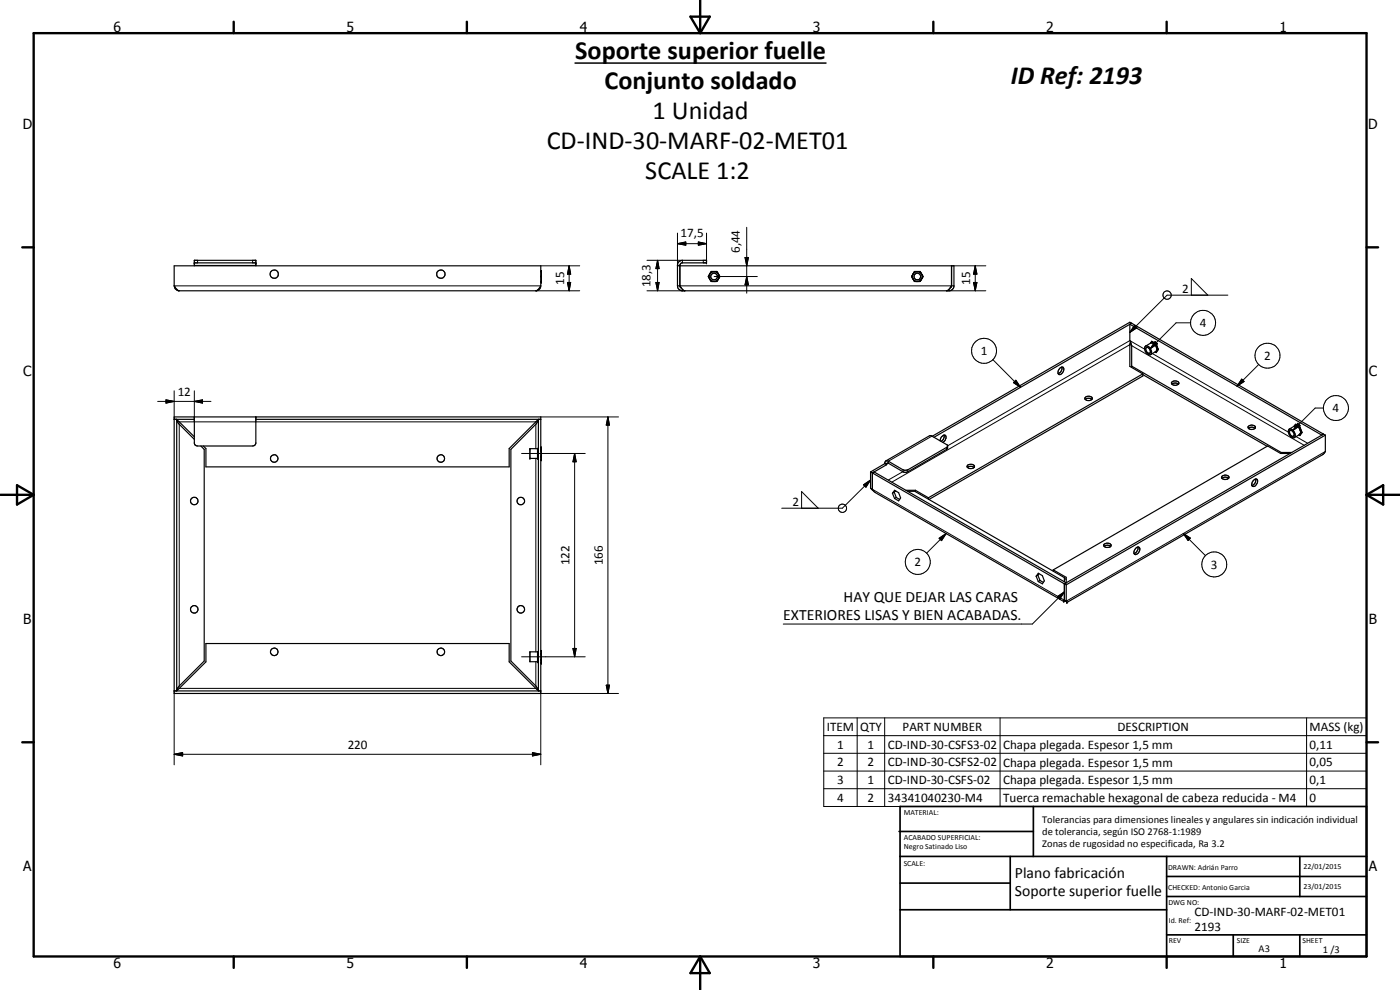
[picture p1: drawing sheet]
<svg xmlns="http://www.w3.org/2000/svg" width="420mm" height="297mm" viewBox="0 0 420 297" stroke-linecap="round" stroke-linejoin="round" font-family="sans-serif">
<g fill="none" stroke="#000" stroke-width=".35">
<path d="M58.3 79.8v-1.7h18.5v1.7M58.3 78.9h18.5M203.3 79.8h83v6.2l-.3 .6-.9 .6h-80.6l-.9-.6-.3-.8M285.6 79.8v6M52.3 85.8v-6h110v6M52.3 85.8l.3 .8 .9 .6h107.6l.9-.6 .3-.8M52.3 85.8l1.3 1.4M162.3 85.8l-1.3 1.4M162.4 81.3v3.3M162.4 81.3v.1M162.4 82.9v.1M162.4 84.6h.1"/>
<path d="M162.4 81.4h.1M162.4 83l.1 .2M162.4 81.4l-.1 .1M162.4 84.6l-.1-.1 .1 .1M162.5 84.5l-.1 .1M162.5 82.7l-.1 .2M203.3 85.8v-6.2a1.45 1.45 0 0 1 1.5-1.5h7.2v.8h-7.4l-.3 .2-.3 .5v6.3l.5 .5M203.3 85.8a1.17 1.17 0 0 1 1.3 .8l.8 .6M204.8 86.8v.4M212.9 83.4l.5 .7 .8 .4M212.9 82.5l-.2 .3 .2 .6M212.9 83.4l.7 1.1"/>
<path d="M212.9 82.5v.9M213 82.3l-.1 .2M213 82.2l-.1 .3M213.4 81.4h1.8l.9 1.6-.9 1.5h-1.8l-.9-1.5zM213.6 81.5l-.6 .7M215 81.5l.7 .9M215.5 83.8l-1 .7M215.5 82.1a1.47 1.47 0 0 0-2.5 .2M215.6 82.2l.1 .2M215.6 83.7l-.1 .2M215.7 82.4v1.2M215.7 83.6l-.7 .9"/>
<path d="M215.7 82.4l.2 .4-.2 .8M274 82.4v1.2M274 83.6l.6 .9M274 82.4l-.3 .6 .3 .6M274 83.6v.1M274.1 83.8l1 .7M274.4 81.4h1.8l.8 1.6-.8 1.5h-1.8l-.8-1.5zM274.6 81.5l-.6 .9M276 81.5a1.76 1.76 0 0 1 0 3M276.4 82a1.46 1.46 0 0 0-2.4 .4M276.4 83.9l-1 .6M276.5 82.1l.1 .1a1.04 1.04 0 0 1-.1 1.7"/>
<path d="M284.8 86.8l-.5 .4M284.8 86.8v.4M285.6 85.8h.7M285.6 85.8l-.8 1M285.6 85.8l-.5 .6M339.1 97.3v4.9l.4 1.3M339.1 97.3l57.6 33.3 .5-.3M339.6 97l-.5-.3-59.3 34.2M339.6 97l-59.3 34.2M339.6 97l-.5 .3M339.6 97l57.6 33.3M318 110.6a.74 .74 0 0 1 1.1-.4 .74 .74 0 0 1 0 1.2l-.6 .8-.7 .2-.2-.3-.1-.6z"/>
<path d="M318.7 110.2a1.71 1.71 0 0 1-1.1 1.9M325.7 119.3a1.3 1.3 0 0 1 2.1 .3 1.31 1.31 0 0 1-2.2-.1zM325.7 119.8a1.57 1.57 0 0 1 2 0M339.3 102.5l-.2 .9v6.5l3.9 2.3M339.5 103.5l.1 6.7M339.5 103.5l.1 .4M339.6 109.9l44.9 25.9M343 112.2v.6l-64.2 37.1M343 112.2l-64.4 37.2M343 112.4l37.3 21.5M343.7 103.9a1.66 1.66 0 0 1 1.6 .8 1.66 1.66 0 0 1 0 1.7 1.77 1.77 0 0 1-1.6-2.5zM344 104.3a1.1 1.1 0 0 1 1.1 .6 1.1 1.1 0 0 1-.1 1.1 1.24 1.24 0 0 1-1-1.7z"/>
<path d="M345.4 102.9l-.1 .1M345.4 102.9l.7 .1M345.4 102.9l-1.6 .9M345.6 102.7l.1-.2 1.2 .8 .6 1.5-.6 .9-.2-.1h.3M345.9 102.6l-.5 .3M345.9 102.6l.9 .6M345.9 102.6l.2 .4M346.1 103l.7 .2M346.1 103l.9 1.1M346.8 103.2l.2 .2M347 103.4l.5 1.2M347 103.4v.7"/>
<path d="M347 105.4v.2M347 105.4l-1.7 1M347 104.1l.5 .5M347 104.1v1.2M347 105.3v.1M347.5 104.6v.3M347.5 104.9l-.5 .7M347.5 104.9l-.5 .4M351.7 114.7a1.2 1.2 0 0 1 1.2-.5 1.2 1.2 0 0 1 .9 .9 1.24 1.24 0 0 1-1.2 .6 1.24 1.24 0 0 1-1-.9zM351.7 115.2a1.74 1.74 0 0 1 2 0M52.3 125.1h110v83h-110zM52.3 125.8h6"/>
<path d="M53.1 126.1l5.2 5M53.1 126l-.1-.2v81.5l.8-1.5 7.5-7.5v-63.5l-1-1M53.1 126l.7 1.3 4.5 4.5M58.3 125.1v8l.2 .4 .8 .3 16.9-.1 .6-.6v-8M76.8 125.8h85.5M161.3 134.6h-2.3v2.9h2.3M161.3 134.6v2.9M161.3 137.4l.3 .3-.3-.2M161.3 134.9l.3 .2M161.3 136.2l.3 .5M161.5 126.1l-8.7 8.5v5.5h-91v-5.5l-.8-.8M161.6 125.8v81.5l-.8-1.5-7.5-7.5v-63.5l7.5-7.5 .6-.9z"/>
<path d="M161.6 134.5l-.3 .2M161.6 135.4l-.3 .5M161.6 137l-.3 .3M161.6 134.5l-.3 .1M162.3 134.4l.2-.2-.1 3.8M162.3 137.8l.1 .2M162.4 135.1v.1M162.4 136.9v.2M162.4 136.9l.1 .3M162.4 135.2l.1 .1M162.4 135.2l-.1 .1M162.5 137.9l-.1 .1"/>
<path d="M162.5 136.8l-.1 .1M162.5 135l-.2 .2M265.5 139.1l.6 .3M265.5 139.1l-4.2 2.5M265.8 138.3l13.5-7.6 5 2.8 .1 .2v.8l-.3 .3-11.9 6.8h-1l-4.6-2.6h-.4l-.1 .4M265.8 138.3l-.3 .8M266.1 139.4l-4.3 2.5M282.1 132.2a1.47 1.47 0 0 1 1.6-1.6 1.6 1.6 0 0 1-.7 2.2M283.3 130.6l-.2 1.2-.7 .7M284.4 133.9l-.3 .3-12 6.9-1.1-.1-4.4-2.6-.8-.1M290.4 139.6a1.56 1.56 0 0 1 2.1 .3 1.24 1.24 0 0 1-1.1 .7 1.24 1.24 0 0 1-1.2-.6zM374.6 127.9a1.15 1.15 0 0 1 1.2-.4 1.15 1.15 0 0 1 .9 .9 1.24 1.24 0 0 1-2.1-.3z"/>
<path d="M374.7 128.5a1.52 1.52 0 0 1 1.9 0M384.5 135.8h3.2M384.5 135.8v.3M386.8 128.8a1.46 1.46 0 0 1 1.9 1.4v.8a.97 .97 0 0 1-1 .3 .97 .97 0 0 1-.7-.8l-.3-.8zM387 129.3l.2-.1a1.19 1.19 0 0 1 1.1 1.6 1.07 1.07 0 0 1-1.1-.4 1.07 1.07 0 0 1-.2-1.1zM387.2 136.1h-2.9l-3.9-2.3-64.3 37.2M388.5 127.8l-.1 .1M388.5 127.8h.6M388.5 127.8l-1.5 .9M388.7 127.6l.1-.2 1.2 .7M388.7 127.6l-.2 .2M388.7 127.6l.3-.1 .1 .3"/>
<path d="M389.1 127.8l.2 .1M389.3 127.9l.7 .3M389.3 127.9a1.75 1.75 0 0 1 .7 2.5l-1.6 .9M390 128.1l.7 1.6-.7 .9-.1-.1h.2M390 128.2l.1 .1M390.1 128.3l.5 1.2M390.1 128.3l.1 .7M390.1 130.3v.2M390.2 129.2l.4 .3M390.6 129.5v.3M390.6 129.8l-.5 .7M390.6 129.8l-.5 .5"/>
<path d="M397.2 130.3l-77.8 44.9M397.2 130.3l.6 .3M397.8 130.6v4.9l-.9 .9-76.7 44.4M397.8 130.6l-77.8 44.9M261.3 141.6v4.9M261.3 141.6l.5 .3M261.3 146.5l.7 .6M261.3 146.5l.5 .3M261.8 141.9v4.9M261.8 146.8l.9 1 56.5 32.7M261.8 141.9l.5-.3 57.7 33.3M261.8 141.9l57.6 33.3"/>
<path d="M267.8 148l.7 1.6M267.8 148l.7-.9 1.2 .7 .6 1.6-.6 .9-1.2-.7M268.4 147.7l.6 1.6M268.4 147.7l-.6 .3M268.6 147.4h.3M268.7 147.2l-.3 .5M269 149.3l-.5 .3M269 149.3l1 .6M271.9 147.1h2.8M272.4 147.4h2.1l44.9 25.9v1.2M274.7 147.1l3.9 2.3M274.7 147.1v.4"/>
<path d="M278.6 149.4v.3M290.4 140.3l1-.4 .9 .4M366.7 143.5a1.57 1.57 0 0 1 2 0M368.7 143.5a1.77 1.77 0 0 1-2 .1M368.7 143.5l.1-.2a1.16 1.16 0 0 0-1.1-.8 1.16 1.16 0 0 0-1.1 .9l.1 .2M376.1 144.2a.73 .73 0 0 1 1.1-.4 .73 .73 0 0 1 .1 1.1 1.01 1.01 0 0 1-1.6 .8v-.8zM376.8 143.7a1.64 1.64 0 0 1-1.1 2M311 172.9l.6-.9 1.2 .7 .6 1.6-.6 .9-1.2-.7M311 172.9l.6 1.6M311.5 172.6l-.5 .3M311.5 172.6l.6 1.6M311.8 172.1l-.3 .5"/>
<path d="M312.1 174.2l-.5 .3M312.1 174.2l1 .6M316.1 171l3.9 2.2v1.7M316.1 171v.4M319.4 175.2v4.9M319.4 173.5l.6 .3M319.4 175.2l.6 .3M320 174.9l-.6 .3M320 175.5v4.9M331.3 163.4a1.29 1.29 0 0 1 2.1 .4 1.26 1.26 0 0 1-2.2-.3zM331.4 164a1.52 1.52 0 0 1 1.9 0M340.8 164.6a.73 .73 0 0 1 1.1-.4 .73 .73 0 0 1 .1 1.2 .95 .95 0 0 1-.7 .8 .95 .95 0 0 1-1-.2z"/>
<path d="M341.5 164.1a1.83 1.83 0 0 1-1.2 2M161.3 195.6h-2.3v2.9h2.3M161.3 195.6v2.9M161.3 195.9l.3 .2M161.3 195.6l.3-.1-.2 .1M161.3 197.2l.3 .5M161.3 198.4l.3 .3-.3-.2M161.4 195.6l-.1 .1M161.6 198l-.3 .3M161.6 196.4l-.3 .5M162.3 195.4l.2-.2v3.7l-.2-.1M162.3 197.9l.1 .1"/>
<path d="M162.4 196.1v.1M162.4 198h.1M162.4 198l.1 .2M162.4 196.2l.1 .1M162.5 196l-.1 .2M162.5 197.8l-.1 .2M319.4 180.2l-.1 .1M319.4 180.1l-.2 .3M319.4 180.1l.6 .3M319.5 180.1l-.3 .3M319.6 180.1l.5 .4M320 180.4l.1 .2"/>
<path d="M320.1 180.5l.1 .2M320.1 180.5l.1 .1M320.2 180.6v.1M52.3 207.3h110M53.1 207.1l8.7-8.5v-5.5h91v5.5l8.7 8.5"/>
<circle cx="82.3" cy="82.3" r="1.24"/>
<circle cx="132.3" cy="82.3" r="1.26"/>
<circle cx="214.3" cy="83" r="1"/>
<circle cx="275.3" cy="83" r=".99"/>
<circle cx="82.3" cy="137.6" r="1.13"/>
<circle cx="132.3" cy="137.6" r="1.12"/>
<circle cx="58.3" cy="150.3" r="1.13"/>
<circle cx="156.3" cy="150.3" r="1.13"/>
<circle cx="58.3" cy="182.8" r="1.13"/>
<circle cx="82.3" cy="195.6" r="1.14"/>
<circle cx="132.3" cy="195.6" r="1.14"/>
<circle cx="156.3" cy="182.8" r="1.14"/>
</g>
<g fill="none" stroke="#000" stroke-width=".3">
<path d="M58.3 79.6h18.5M59.3 78.1v.8M75.8 78.1v.8M162.3 79.8h11.7M170.8 79.8l.5 2.5h-1zM170.8 79.8v7.4M194.2 78.1h10.6v.8M197.3 78.1l.5 2.5h-1zM197.3 78.1v9.1M203.3 73.1l2.5-.5v1zM203.3 79.6h.7M203.3 73.1h8.7"/>
<path d="M203.3 69.9v9.9M209.6 72.6l2.4 .5-2.4 .5zM211.1 78.1v.8M212 69.9v8.2M223.6 77.3h1l-.5 2.5zM224.1 68.2v19.8M285.6 79.8h10.3M292.7 79.8l.5 2.5h-1zM292.7 79.8v7.4M52.3 85.8h110M160.8 87.2h13.2M170.3 84.8h1l-.5 2.4z"/>
<path d="M194.2 87.2h11.4M196.8 84.8h1l-.5 2.4zM204 85.8h81.6M214.3 83h13M224.1 83l.5 2.5h-1zM284 87.2h11.9M292.2 84.8h1l-.5 2.4zM340.5 97.6l.7 .7-2.1 1.4zM357.3 96.9h-4.3l-7.8 7.7M357.5 88.6v-5l5 5M368.5 88.6h-18.2l-11.2 11.1M49.8 120l2.5 .4-2.5 .5z"/>
<path d="M52.3 117.3v8.5M58.3 117.3v9.3M298 107.9l8.3 8.3M304.2 114.8l.7-.7 1.4 2.1zM304.9 114.1l1.4 2.1-2.1-1.4zM339.1 103.4l-71.4 41.3M339.6 103.7l51.8 29.9M343.5 104.8l-4.4-2.6-54.7 31.6M345.1 103.1l.5-.7 1.4 .7 .7 1.8-.7 .9-.4-.2M345.9 106.1l40.8 23.6M346.7 102.5l.7 .7-2.2 1.4zM372.6 113.7l.8 .8-2.1 1.4z"/>
<path d="M377.8 109.3l-6.5 6.6M47.3 120.4h16M53.8 126.6h107M53.8 127.3v78.5M58.3 120.4l2.5-.4v.9zM156.5 136.1h19.1M160.8 127.3v7.3M160.8 137.5v58.1M162.3 125.1h23.3M172.5 136.1l.4 2.5h-1zM172.5 136.1v61M182.4 125.1l.5 2.5h-1z"/>
<path d="M182.4 125.1v83M279.7 130.9l-13.1 7.5v.6l-.5 .3-.6-.3M284.1 134.2v.6M388.3 128l.5-.7 1.3 .8 .7 1.7-.7 .9-.3-.1M388.9 131l3.6 2M389.5 127l.7 .7-2.1 1.4zM397.2 122.4h-2.5l-6.6 6.7M397.8 135.5l-77.8 44.9M240.6 152.5v-5l5 5M259.2 145.5l2.1-1.5-1.4 2.2zM261.3 144l-8.5 8.5h-18.2M261.8 146.8l57.6 33.3"/>
<path d="M271 141.5l-4.4 2.5M271 141v.6M272.4 141v.6M281.8 161.5l2.2-1.4-1.4 2.1zM284 160.1l-5.9 5.9M317.3 179l2.1-1.4-1.4 2.1zM319.4 177.6l-9.6 9.6h-74.7M355.1 160.1l2.1 1.4-.6 .7zM355.1 160.1l6.7 6.6M156.5 197.1h19.1M160.8 198.5v7.3M171.9 194.6h1l-.4 2.5z"/>
<path d="M52.3 207.3v22.2M53.8 206.5h107M162.3 208.1h23.3M162.3 207.3v22.2M181.9 205.6h1l-.5 2.5zM247.2 215.4h162.9v26.6h-162.9zM257.2 215.4v26.6M265.5 215.4v26.6M300.1 215.4v26.6M392.1 215.4v26.6M52.3 226.3l2.5-.5v1zM52.3 226.3h110"/>
<path d="M159.8 225.8l2.5 .5-2.5 .5zM247.2 220.7h162.9M247.2 226h162.9M247.2 231.4h162.9M247.2 236.6h162.9"/>
<circle cx="350.2" cy="88.5" r="1.26"/>
<circle cx="361.1" cy="96.9" r="3.7"/>
<circle cx="295.3" cy="105.3" r="3.7"/>
<circle cx="380.4" cy="106.7" r="3.7"/>
<circle cx="400.9" cy="122.4" r="3.8"/>
<circle cx="252.8" cy="152.5" r="1.24"/>
<circle cx="275.4" cy="168.6" r="3.8"/>
<circle cx="364.4" cy="169.4" r="3.7"/>
</g>
<g fill="#000">
<circle cx="58.3" cy="78.1" r=".18"/>
<circle cx="58.3" cy="78.9" r=".18"/>
<circle cx="76.8" cy="78.9" r=".18"/>
<circle cx="76.8" cy="78.1" r=".18"/>
<circle cx="212" cy="78.1" r=".18"/>
<circle cx="212" cy="78.9" r=".18"/>
<circle cx="162.5" cy="84.7" r=".18"/>
<circle cx="162.5" cy="83.2" r=".18"/>
<circle cx="162.5" cy="81.4" r=".18"/>
<circle cx="162.5" cy="81.2" r=".18"/>
<circle cx="162.5" cy="84.5" r=".18"/>
<circle cx="162.5" cy="82.7" r=".18"/>
<circle cx="58.3" cy="125.1" r=".18"/>
<circle cx="76.8" cy="125.1" r=".18"/>
<circle cx="159" cy="137.5" r=".18"/>
<circle cx="159" cy="134.6" r=".18"/>
<circle cx="161.3" cy="137.5" r=".18"/>
<circle cx="161.3" cy="134.6" r=".18"/>
<circle cx="162.4" cy="138" r=".18"/>
<circle cx="162.4" cy="134.2" r=".18"/>
<circle cx="162.5" cy="137.2" r=".18"/>
<circle cx="162.5" cy="135" r=".18"/>
<circle cx="162.5" cy="136.8" r=".18"/>
<circle cx="162.5" cy="135.3" r=".18"/>
<circle cx="162.5" cy="137.9" r=".18"/>
<circle cx="162.5" cy="134.2" r=".18"/>
<circle cx="161.3" cy="198.5" r=".18"/>
<circle cx="162.4" cy="195.2" r=".18"/>
<circle cx="162.4" cy="198.9" r=".18"/>
<circle cx="162.5" cy="198.9" r=".18"/>
<circle cx="162.5" cy="195.2" r=".18"/>
<circle cx="162.5" cy="198.2" r=".18"/>
<circle cx="162.5" cy="197.8" r=".18"/>
<circle cx="162.5" cy="196" r=".18"/>
<circle cx="162.5" cy="196.3" r=".18"/>
<circle cx="319.2" cy="180.4" r=".18"/>
<circle cx="319.3" cy="180.3" r=".18"/>
<circle cx="320.1" cy="180.6" r=".18"/>
<circle cx="320.2" cy="180.7" r=".18"/>
</g>
<path d="M172.6 18.9h75.3" fill="none" stroke="#000" stroke-width=".46"/>
<g fill="none" stroke="#000" stroke-width=".71">
<path d="M10.1 9.9h400v277.1h-400zM70.1 6.5v3.4M140.1 6.5v3.4M207.2 5h5.8l-2.9 4.9zM210.1 0v9.9M280.1 6.5v3.4M350.1 6.5v3.4M6.7 74.2h3.4M410.1 74.2h3.5M.1 148.5h10M5.1 145.6l5 2.9-5 2.9zM410.1 148.5h10"/>
<path d="M410.1 148.5l5-2.9v5.8zM6.7 222.7h3.4M410.1 222.7h3.5M70.1 287v3.4M140.1 287v3.4M210.1 287v10M210.1 287l2.9 5h-5.8zM280.1 287v3.4M350.1 287v3.4"/>
</g>
<g fill="none" stroke="#000" stroke-width=".51">
<path d="M269.8 249.5h40.3M270.1 242h140v45h-140zM270.1 257h140M303.2 257v16M310.1 242v15M350.1 257v30M390.1 257v12M270.1 265h33.1M270.1 273h80M350.1 269h60M350.1 263h60M350.1 280.5h60"/>
<path d="M370.1 280.5v6.5M390.1 280.5v6.5"/>
</g>
<g fill="#000">
<path d="M203.3 73.1l2.5-.5v1zM209.6 72.6l2.4 .5-2.4 .5zM223.6 77.3h1l-.5 2.5zM170.3 84.8h1l-.5 2.4zM170.8 79.8l.5 2.5h-1zM196.8 84.8h1l-.5 2.4zM197.3 78.1l.5 2.5h-1zM224.1 83l.5 2.5h-1zM292.2 84.8h1l-.5 2.4zM292.7 79.8l.5 2.5h-1zM340.5 97.6l.7 .7-2.1 1.4zM58.3 120.4l2.5-.4v.9z"/>
<path d="M304.9 114.1l1.4 2.1-2.1-1.4zM346.7 102.5l.7 .7-2.2 1.4zM372.6 113.7l.8 .8-2.1 1.4zM49.8 120l2.5 .4-2.5 .5zM172.5 136.1l.4 2.5h-1zM182.4 125.1l.5 2.5h-1zM389.5 127l.7 .7-2.1 1.4zM259.2 145.5l2.1-1.5-1.4 2.2zM281.8 161.5l2.2-1.4-1.4 2.1zM317.3 179l2.1-1.4-1.4 2.1zM355.1 160.1l2.1 1.4-.6 .7zM171.9 194.6h1l-.4 2.5z"/>
<path d="M181.9 205.6h1l-.5 2.5zM52.3 226.3l2.5-.5v1zM159.8 225.8l2.5 .5-2.5 .5z"/>
</g>
<g font-size="7.9">
<text x="172.6" y="17.8">Soporte superior fuelle</text>
<text x="181.4" y="26.8">Conjunto soldado</text>
<text x="303.3" y="25.3">ID Ref: 2193</text>
<text x="195.9" y="35.8">1 Unidad</text>
<text x="164.1" y="44.8">CD-IND-30-MARF-02-MET01</text>
<text x="193.7" y="53.8">SCALE 1:2</text>
</g>
<g font-size="4.7">
<text x="253.1" y="180.7">HAY QUE DEJAR LAS CARAS</text>
<text x="235.1" y="186.1">EXTERIORES LISAS Y BIEN ACABADAS.</text>
<text x="304.6" y="263.5">Plano fabricación</text>
<text x="304.6" y="268.9">Soporte superior fuelle</text>
</g>
<g font-size="4.2">
<text x="34" y="9.6">6</text>
<text x="104" y="9.6">5</text>
<text x="174" y="9.6">4</text>
<text x="244" y="9.6">3</text>
<text x="314" y="9.6">2</text>
<text x="384" y="9.6">1</text>
<text x="6.8" y="38.7">D</text>
<text x="410.6" y="38.7">D</text>
<text x="7" y="112.9">C</text>
<text x="410.8" y="112.9">C</text>
<text x="7" y="187.1">B</text>
<text x="410.8" y="187.1">B</text>
<text x="7" y="261.4">A</text>
<text x="410.8" y="261.4">A</text>
<text x="34" y="290.4">6</text>
<text x="104" y="290.4">5</text>
<text x="174" y="290.4">4</text>
<text x="244" y="290.4">3</text>
<text x="314" y="290.4">2</text>
<text x="384" y="290.4">1</text>
</g>
<g font-size="3.9">
<text x="204.2" y="71">17,5</text>
<text x="222.1" y="75.9" transform="rotate(-90 222.1 75.9)">6,44</text>
<text x="169.3" y="85.5" transform="rotate(-90 169.3 85.5)">15</text>
<text x="195.3" y="86.2" transform="rotate(-90 195.3 86.2)">18,3</text>
<text x="291.1" y="85.5" transform="rotate(-90 291.1 85.5)">15</text>
<text x="354.8" y="87.8">2</text>
<text x="360.1" y="98.1">4</text>
<text x="294.3" y="106.6">1</text>
<text x="379.4" y="108">2</text>
<text x="53.3" y="119">12</text>
<text x="399.9" y="123.7">4</text>
<text x="237.8" y="151.8">2</text>
<text x="170.9" y="169.6" transform="rotate(-90 170.9 169.6)">122</text>
<text x="180.9" y="169.6" transform="rotate(-90 180.9 169.6)">166</text>
<text x="274.4" y="169.9">2</text>
<text x="363.4" y="170.6">3</text>
<text x="248.1" y="219.3">ITEM</text>
<text x="258.1" y="219.3">QTY</text>
<text x="270.9" y="219.3">PART NUMBER</text>
<text x="335.4" y="219.3">DESCRIPTION</text>
<text x="393" y="219.5">MASS (kg)</text>
<text x="104.3" y="224.8">220</text>
<text x="251.2" y="224.7">1</text>
<text x="260.4" y="224.7">1</text>
<text x="266.4" y="224.7">CD-IND-30-CSFS3-02</text>
<text x="301.1" y="224.7">Chapa plegada. Espesor 1,5 mm</text>
<text x="393" y="224.7">0,11</text>
<text x="251.2" y="230">2</text>
<text x="260.4" y="230">2</text>
<text x="266.4" y="230">CD-IND-30-CSFS2-02</text>
<text x="301.1" y="230">Chapa plegada. Espesor 1,5 mm</text>
<text x="393" y="230">0,05</text>
<text x="251.2" y="235.2">3</text>
<text x="260.4" y="235.2">1</text>
<text x="266.4" y="235.2">CD-IND-30-CSFS-02</text>
<text x="301.1" y="235.3">Chapa plegada. Espesor 1,5 mm</text>
<text x="393" y="235.2">0,1</text>
<text x="251.2" y="240.6">4</text>
<text x="260.4" y="240.6">2</text>
<text x="266.4" y="240.6">34341040230-M4</text>
<text x="301.1" y="240.7">Tuerca remachable hexagonal de cabeza reducida - M4</text>
<text x="393" y="240.6">0</text>
<text x="358.5" y="275">CD-IND-30-MARF-02-MET01</text>
<text x="358.5" y="279.4">2193</text>
</g>
<g font-size="3.1">
<text x="312.7" y="246.8">Tolerancias para dimensiones lineales y angulares sin indicación individual</text>
<text x="312.7" y="250.4">de tolerancia, según ISO 2768-1:1989</text>
<text x="312.7" y="254">Zonas de rugosidad no especificada, Ra 3.2</text>
<text x="377.7" y="285.6">A3</text>
<text x="397" y="285.9">1 /3</text>
</g>
<g font-size="2.4">
<text x="271.2" y="244.4">MATERIAL:</text>
<text x="271.3" y="252">ACABADO SUPERFICIAL:</text>
<text x="271.3" y="254.6">Negro Satinado Liso</text>
<text x="271.2" y="259.7">SCALE:</text>
<text x="350.6" y="261">DRAWN: Adrián Parro</text>
<text x="391.2" y="260.6">22/01/2015</text>
<text x="350.6" y="267">CHECKED: Antonio Garcia</text>
<text x="391.2" y="266.7">23/01/2015</text>
<text x="350.6" y="271.4">DWG NO:</text>
<text x="350.8" y="276.9">Id. Ref:</text>
<text x="350.8" y="282.8">REV</text>
<text x="371.2" y="282.9">SIZE</text>
<text x="390.9" y="282.9">SHEET</text>
</g>
</svg>
